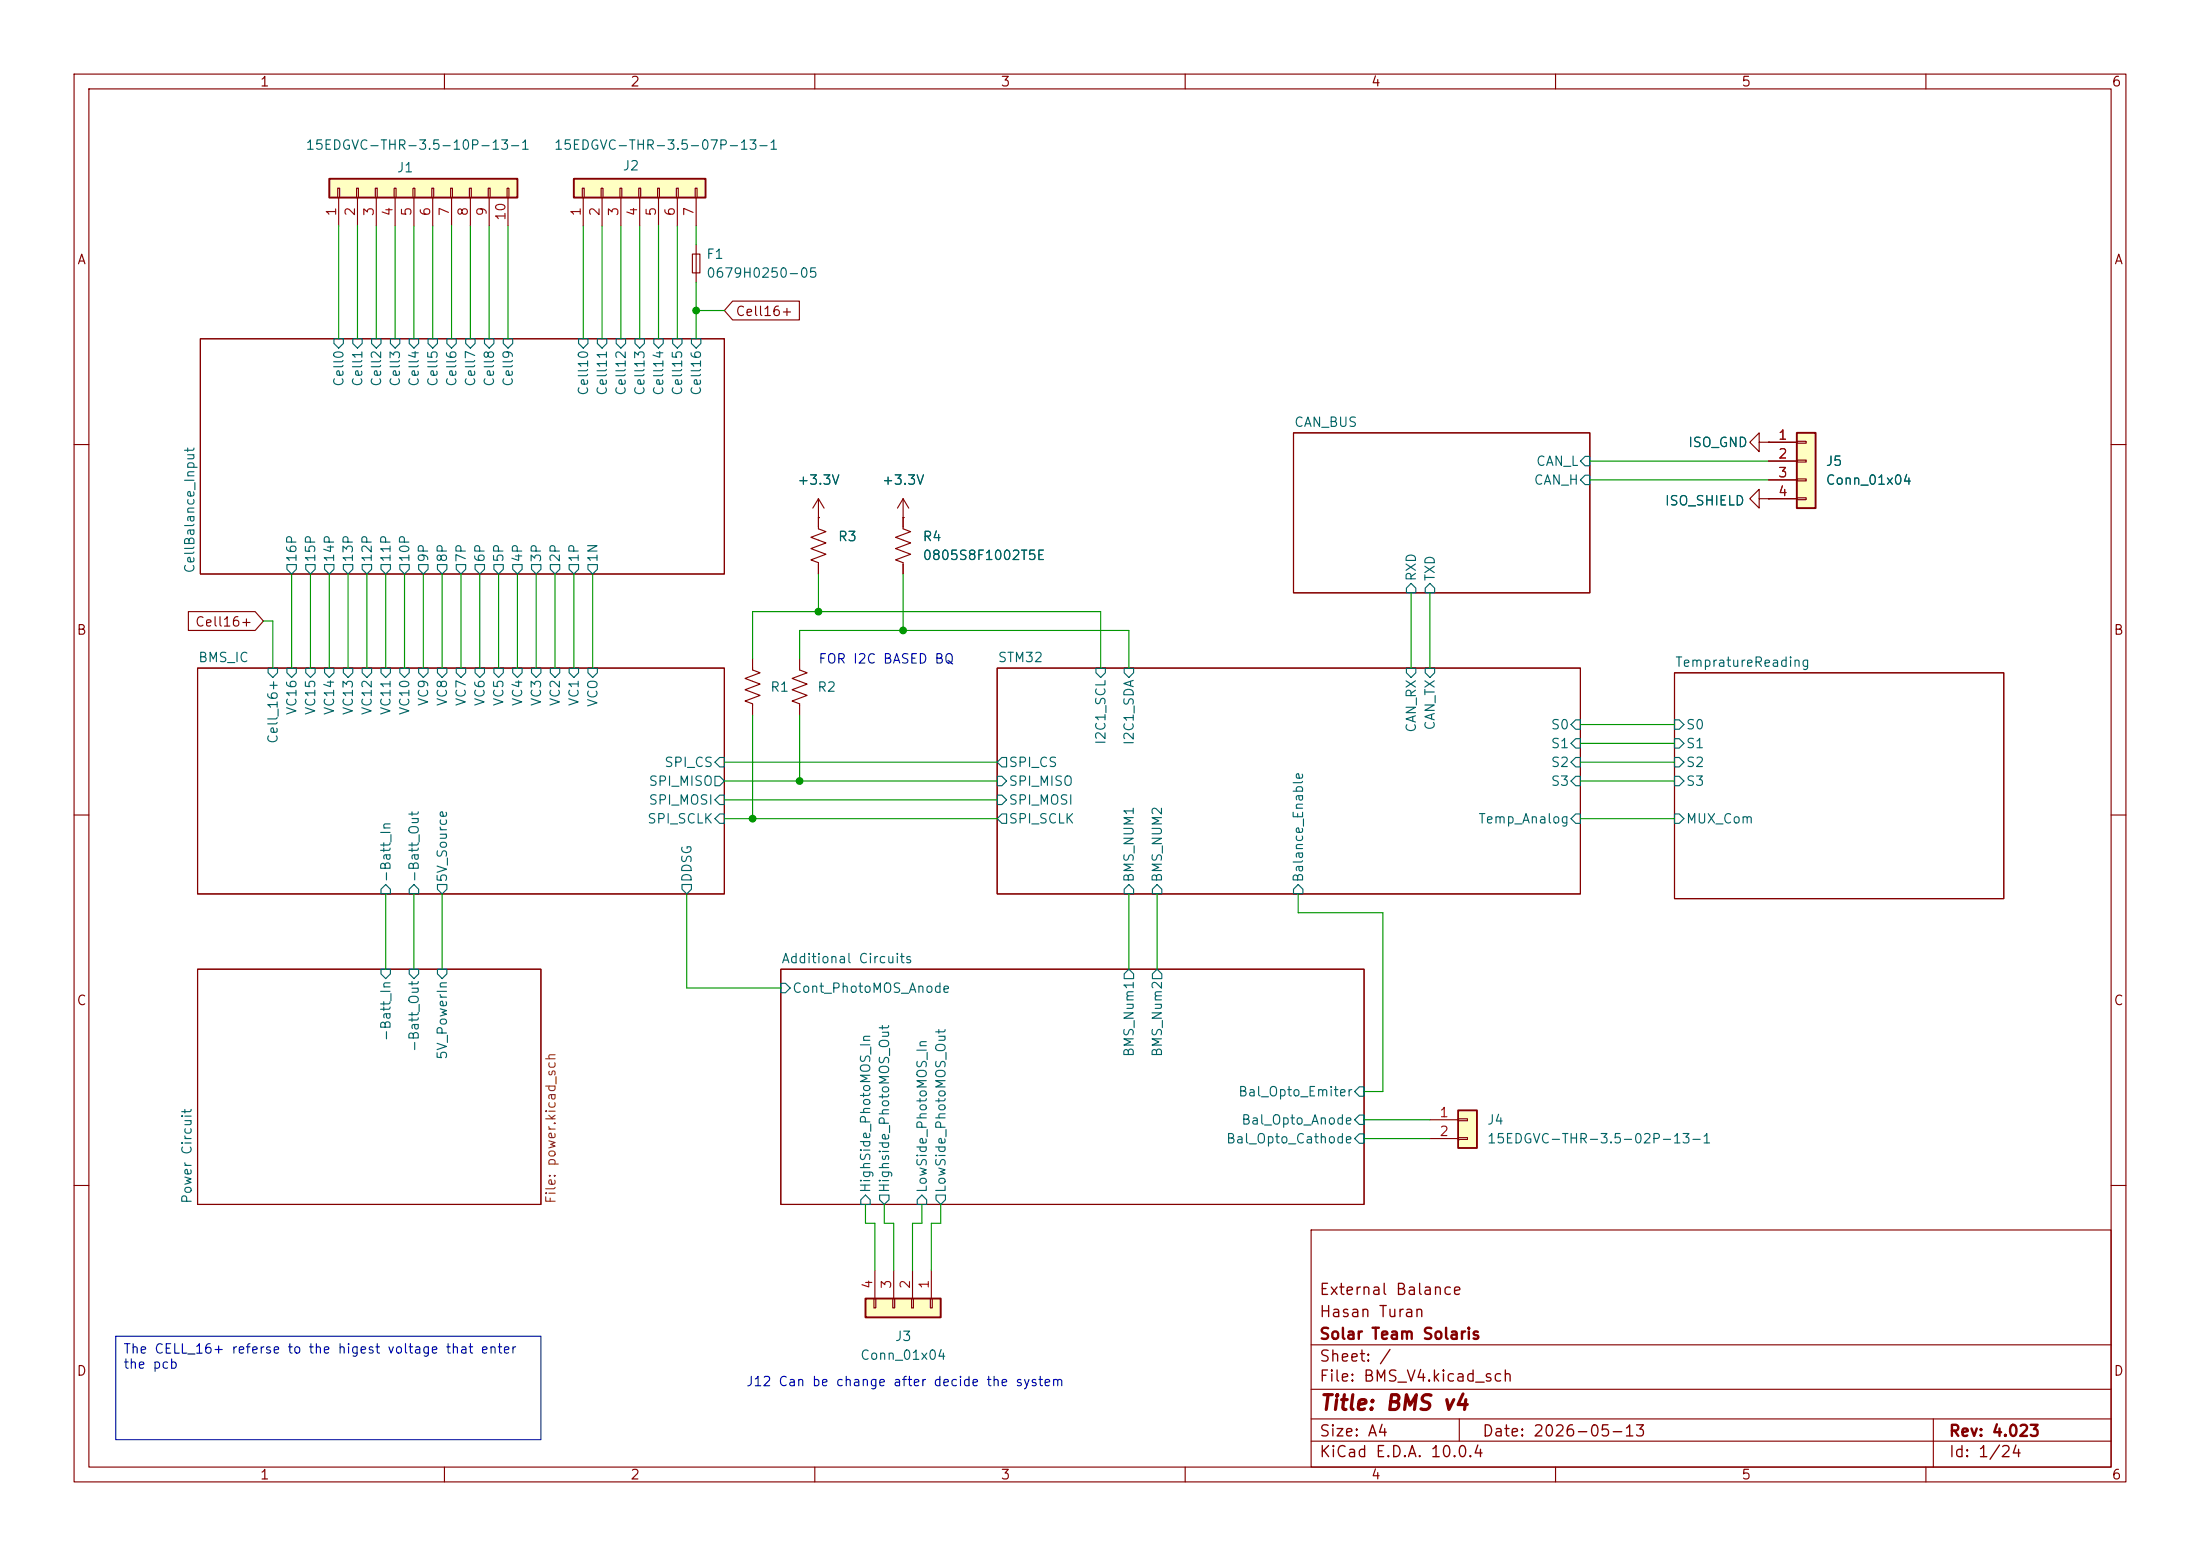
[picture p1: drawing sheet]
<svg xmlns="http://www.w3.org/2000/svg" width="297mm" height="210mm" viewBox="0 0 297 210" stroke-linecap="round" stroke-linejoin="round" font-family="sans-serif">
<g fill="none" stroke="#840000" stroke-width=".15">
<path d="M10 10h277v190h-277zM12 12h273v186h-273zM60 10v2M110 10v2M160 10v2M210 10v2M260 10v2M27.1 45.7h70.7v31.8h-70.7zM174.6 58.4h40v21.6h-40zM10 60h2M285 60h2M26.7 90.2h71.1v30.5h-71.1z"/>
<path d="M134.6 90.2h78.8v30.5h-78.8zM226.1 90.8h44.4v30.5h-44.4zM10 110h2M285 110h2M26.7 130.8h46.3v31.8h-46.3zM105.4 130.8h78.7v31.8h-78.7zM10 160h2M177 166h108v32h-108zM285 160h2M60 198v2M110 198v2M160 198v2"/>
<path d="M177 194.5h108M177 191.5h108M177 187.5h108M177 181.5h108M197 191.5v3M210 198v2M260 198v2M261 191.5v6.5"/>
</g>
<g fill="none" stroke="#006464" stroke-width=".15">
<path d="M45.1 45.7h1.3v.7l-.7 .6-.6-.6zM47.6 45.7h1.3v.7l-.6 .6-.7-.6zM50.2 45.7h1.2v.7l-.6 .6-.6-.6zM52.7 45.7h1.3v.7l-.7 .6-.6-.6zM55.2 45.7h1.3v.7l-.6 .6-.7-.6zM57.8 45.7h1.3v.7l-.7 .6-.6-.6zM60.3 45.7h1.3v.7l-.6 .6-.7-.6zM62.9 45.7h1.2v.7l-.6 .6-.6-.6zM65.4 45.7h1.3v.7l-.7 .6-.6-.6zM67.9 45.7h1.3v.7l-.6 .6-.7-.6zM78.1 45.7h1.3v.7l-.7 .6-.6-.6zM80.6 45.7h1.3v.7l-.6 .6-.7-.6z"/>
<path d="M83.2 45.7h1.3v.7l-.7 .6-.6-.6zM85.7 45.7h1.3v.7l-.6 .6-.7-.6zM88.3 45.7h1.2v.7l-.6 .6-.6-.6zM90.8 45.7h1.3v.7l-.7 .6-.6-.6zM93.3 45.7h1.3v.7l-.6 .6-.7-.6zM38.7 76.2h1.3v.6l-.6 .7-.7-.7zM41.3 76.2h1.2v.6l-.6 .7-.6-.7zM43.8 76.2h1.3v.6l-.7 .7-.6-.7zM46.4 76.2h1.2v.6l-.6 .7-.6-.7zM48.9 76.2h1.3v.6l-.7 .7-.6-.7zM51.4 76.2h1.3v.6l-.6 .7-.7-.7zM54 76.2h1.2v.6l-.6 .7-.6-.7z"/>
<path d="M56.5 76.2h1.3v.6l-.7 .7-.6-.7zM59.1 76.2h1.2v.6l-.6 .7-.6-.7zM61.6 76.2h1.3v.6l-.7 .7-.6-.7zM64.1 76.2h1.3v.6l-.6 .7-.7-.7zM66.7 76.2h1.2v.6l-.6 .7-.6-.7zM69.2 76.2h1.3v.6l-.7 .7-.6-.7zM71.8 76.2h1.2v.6l-.6 .7-.6-.7zM74.3 76.2h1.3v.6l-.7 .7-.6-.7zM76.8 76.2h1.3v.6l-.6 .7-.7-.7zM79.4 76.2h1.2v.6l-.6 .7-.6-.7zM190.5 78.7l.6 .7v.6h-1.2v-.6zM193 78.7l.7 .7v.6h-1.3v-.6z"/>
<path d="M214 64.1h.6v1.3h-.6l-.6-.6zM214 61.6h.6v1.3h-.6l-.6-.7zM36.2 90.2h1.3v.6l-.7 .6-.6-.6zM38.7 90.2h1.3v.6l-.6 .6-.7-.6zM41.3 90.2h1.2v.6l-.6 .6-.6-.6zM43.8 90.2h1.3v.6l-.7 .6-.6-.6zM46.4 90.2h1.2v.6l-.6 .6-.6-.6zM48.9 90.2h1.3v.6l-.7 .6-.6-.6zM51.4 90.2h1.3v.6l-.6 .6-.7-.6zM54 90.2h1.2v.6l-.6 .6-.6-.6zM56.5 90.2h1.3v.6l-.7 .6-.6-.6zM59.1 90.2h1.2v.6l-.6 .6-.6-.6z"/>
<path d="M61.6 90.2h1.3v.6l-.7 .6-.6-.6zM64.1 90.2h1.3v.6l-.6 .6-.7-.6zM66.7 90.2h1.2v.6l-.6 .6-.6-.6zM69.2 90.2h1.3v.6l-.7 .6-.6-.6zM71.8 90.2h1.2v.6l-.6 .6-.6-.6zM74.3 90.2h1.3v.6l-.7 .6-.6-.6zM76.8 90.2h1.3v.6l-.6 .6-.7-.6zM79.4 90.2h1.2v.6l-.6 .6-.6-.6zM148 90.2h1.2v.6l-.6 .6-.6-.6zM151.8 90.2h1.2v.6l-.6 .6-.6-.6zM189.9 90.2h1.2v.6l-.6 .6-.6-.6zM192.4 90.2h1.3v.6l-.7 .6-.6-.6z"/>
<path d="M212.7 97.2h.7v1.2h-.7l-.6-.6zM212.7 99.7h.7v1.3h-.7l-.6-.7zM226.1 97.2h.6l.6 .6-.6 .6h-.6zM226.1 99.7h.6l.6 .6-.6 .7h-.6zM52.1 119.4l.6 .6v.7h-1.3v-.7zM55.9 119.4l.6 .6v.7h-1.3v-.7zM59.1 119.4h1.2v.6l-.6 .7-.6-.7zM92.1 119.4h1.2v.6l-.6 .7-.6-.7zM96.5 104.8h.7l.6 .6-.6 .6h-.7zM97.2 102.2h.6v1.3h-.6l-.7-.6zM97.2 107.3h.6v1.3h-.6l-.7-.6zM97.2 109.9h.6v1.2h-.6l-.7-.6z"/>
<path d="M134.6 102.9l.7-.7h.6v1.3h-.6zM134.6 104.8h.7l.6 .6-.6 .6h-.7zM134.6 107.3h.7l.6 .7-.6 .6h-.7zM135.3 109.9h.6v1.2h-.6l-.7-.6zM152.4 119.4l.6 .6v.7h-1.2v-.7zM156.2 119.4l.6 .6v.7h-1.2v-.7zM175.3 119.4l.6 .6v.7h-1.3v-.7zM212.7 102.2h.7v1.3h-.7l-.6-.6zM212.7 104.8h.7v1.2h-.7l-.6-.6zM212.7 109.9h.7v1.2h-.7l-.6-.6zM226.1 109.9h.6l.6 .6-.6 .6h-.6zM226.1 102.2h.6l.6 .7-.6 .6h-.6z"/>
<path d="M226.1 104.8h.6l.6 .6-.6 .6h-.6zM51.4 130.8h1.3v.6l-.6 .7-.7-.7zM55.2 130.8h1.3v.6l-.6 .7-.7-.7zM59.1 130.8h1.2v.6l-.6 .7-.6-.7zM105.4 132.7h.6l.7 .7-.7 .6h-.6zM152.4 130.8l.6 .6v.7h-1.2v-.7zM156.2 130.8l.6 .6v.7h-1.2v-.7zM183.5 150.5h.6v1.3h-.6l-.6-.7zM183.5 153h.6v1.3h-.6l-.6-.6zM183.5 146.7h.6v1.3h-.6l-.6-.7zM116.8 161.3l.7 .6v.7h-1.3v-.7zM118.7 161.3h1.3v.6l-.6 .7-.7-.7z"/>
<path d="M124.5 161.3l.6 .6v.7h-1.3v-.7zM126.4 161.3h1.2v.6l-.6 .7-.6-.7z"/>
</g>
<path d="M77.5 24.1h17.7v2.6h-17.7z" fill="#ffffc2"/>
<path d="M77.5 24.1h17.7v2.6h-17.7z" fill="none" stroke="#840000" stroke-width=".25"/>
<g fill="none" stroke="#840000" stroke-width=".15">
<path d="M78.6 25.4h.3v1.3h-.3zM78.7 26.7v3.8M81.2 25.4h.2v1.3h-.2zM81.3 26.7v3.8M83.7 25.4h.2v1.3h-.2zM83.8 26.7v3.8M86.2 25.4h.3v1.3h-.3zM86.4 26.7v3.8M88.8 25.4h.2v1.3h-.2zM88.9 26.7v3.8M91.3 25.4h.3v1.3h-.3zM91.4 26.7v3.8"/>
<path d="M93.9 25.4h.2v1.3h-.2zM94 26.7v3.8M121.9 69.9h.1M121.9 67.3l-.7 1.3M121.9 67.3l.8 1.3M121.9 67.3v2.6"/>
</g>
<path d="M116.8 175.3h10.2v2.5h-10.2z" fill="#ffffc2"/>
<path d="M116.8 175.3h10.2v2.5h-10.2z" fill="none" stroke="#840000" stroke-width=".25"/>
<path d="M118 175.3h.2v1.2h-.2zM118.1 171.5v3.8M120.5 175.3h.3v1.2h-.3zM120.6 171.5v3.8M123.1 175.3h.2v1.2h-.2zM123.2 171.5v3.8M125.6 175.3h.3v1.2h-.3zM125.7 171.5v3.8" fill="none" stroke="#840000" stroke-width=".15"/>
<path d="M44.4 24.1h25.4v2.6h-25.4z" fill="#ffffc2"/>
<path d="M44.4 24.1h25.4v2.6h-25.4z" fill="none" stroke="#840000" stroke-width=".25"/>
<g fill="none" stroke="#840000" stroke-width=".15">
<path d="M45.6 25.4h.2v1.3h-.2zM45.7 26.7v3.8M48.1 25.4h.3v1.3h-.3zM48.3 26.7v3.8M50.7 25.4h.2v1.3h-.2zM50.8 26.7v3.8M53.2 25.4h.3v1.3h-.3zM53.3 26.7v3.8M55.8 25.4h.2v1.3h-.2zM55.9 26.7v3.8M58.3 25.4h.2v1.3h-.2zM58.4 26.7v3.8"/>
<path d="M60.8 25.4h.3v1.3h-.3zM61 26.7v3.8M63.4 25.4h.2v1.3h-.2zM63.5 26.7v3.8M65.9 25.4h.3v1.3h-.3zM66 26.7v3.8M68.5 25.4h.2v1.3h-.2zM68.6 26.7v3.8M93.5 34.3h1v2.5h-1zM94 33v5.1M237.5 59.7v-1.3l-1.3 1.3 1.3 1.3v-1.3h1.3M238.8 59.7h.1"/>
<path d="M237.5 67.3v-1.3l-1.3 1.3 1.3 1.3v-1.3h1.3M238.8 67.3h.1M101.6 88.9v1.5l1 .4-2 .8 2 .7-2 .8 2 .8-2 .7 1 .4v1.5M107.9 88.9v1.5l1.1 .4-2.1 .8 2.1 .7-2.1 .8 2.1 .8-2.1 .7 1 .4v1.5"/>
</g>
<path d="M242.6 58.4h2.5v10.2h-2.5z" fill="#ffffc2"/>
<path d="M242.6 58.4h2.5v10.2h-2.5z" fill="none" stroke="#840000" stroke-width=".25"/>
<path d="M238.8 59.7h3.8M242.6 59.6h1.2v.2h-1.2zM238.8 62.2h3.8M238.8 64.8h3.8M238.8 67.3h3.8M242.6 62.1h1.2v.3h-1.2zM242.6 64.6h1.2v.3h-1.2zM242.6 67.2h1.2v.2h-1.2z" fill="none" stroke="#840000" stroke-width=".15"/>
<path d="M196.8 149.9h2.6v5h-2.6z" fill="#ffffc2"/>
<path d="M196.8 149.9h2.6v5h-2.6z" fill="none" stroke="#840000" stroke-width=".25"/>
<g fill="none" stroke="#840000" stroke-width=".15">
<path d="M98.9 40.6h9v2.6h-9l-1.1-1.3zM238.8 59.7h.1M238.8 59.7h3.8M110.5 67.3v4.1l1 .4-2 .7 2 .8-2 .7 2 .8-2 .8 1 .3v1.6M110.5 69.9h.1M110.5 67.3l-.8 1.3M110.5 67.3l.8 1.3M121.9 69.9v1.5l1 .4-2 .7 2 .8-2 .7 2 .8-2 .8 1 .3v1.6M121.9 69.9h.1M238.8 67.3h.1M238.8 62.2h3.8M238.8 64.8h3.8"/>
<path d="M238.8 67.3h3.8M25.4 82.5h9l1.2 1.3-1.2 1.3h-9zM193 151.1h3.8M193 153.7h3.8M196.8 151h1.3v.3h-1.3zM196.8 153.5h1.3v.3h-1.3z"/>
</g>
<g fill="none" stroke="#009600" stroke-width=".15">
<path d="M45.7 30.5v15.2M48.3 30.5v15.2M50.8 30.5v15.2M53.3 30.5v15.2M55.9 30.5v15.2M58.4 30.5v15.2M61 30.5v15.2M63.5 30.5v15.2M66 30.5v15.2M68.6 30.5v15.2M78.7 30.5v15.2M81.3 30.5v15.2"/>
<path d="M83.8 30.5v15.2M86.4 30.5v15.2M88.9 30.5v15.2M91.4 30.5v15.2M94 30.5v2.5M94 38.1v7.6M94 41.9h3.8M39.4 77.5v12.7M41.9 77.5v12.7M44.4 77.5v12.7M47 77.5v12.7M49.5 77.5v12.7"/>
<path d="M52.1 77.5v12.7M54.6 77.5v12.7M57.1 77.5v12.7M59.7 77.5v12.7M62.2 77.5v12.7M64.8 77.5v12.7M67.3 77.5v12.7M69.8 77.5v12.7M72.4 77.5v12.7M74.9 77.5v12.7M77.5 77.5v12.7M80 77.5v12.7"/>
<path d="M110.5 77.5v5.1M121.9 77.5v7.6M214.6 64.8h24.2M214.6 62.2h24.2M35.6 83.8h1.2v6.4M101.6 88.9v-6.3h47v7.6M101.6 96.5v14M107.9 88.9v-3.8h44.5v5.1M107.9 96.5v8.9M190.5 80v10.2M193 80v10.2M213.4 97.8h12.7"/>
<path d="M97.8 108h36.8M97.8 102.9h36.8M97.8 110.5h36.8M97.8 105.4h36.8M213.4 102.9h12.7M213.4 110.5h12.7M213.4 105.4h12.7M213.4 100.3h12.7M52.1 120.7v10.1M55.9 120.7v10.1M59.7 120.7v10.1M92.7 120.7v12.7h12.7"/>
<path d="M152.4 120.7v10.1M156.2 120.7v10.1M175.3 120.7v2.5h11.4v24.1h-2.6M184.1 151.1h8.9M184.1 153.7h8.9M116.8 162.6v2.5h1.3v6.4M119.4 162.6v2.5h1.2v6.4M124.5 162.6v2.5h-1.3v6.4M127 162.6v2.5h-1.3v6.4"/>
</g>
<path d="M15.6 180.3h57.4v14h-57.4z" fill="none" stroke="#0000c2" stroke-width=".15"/>
<g fill="#009600" stroke="#009600" stroke-width=".14">
<circle cx="107.9" cy="105.4" r=".46"/>
<circle cx="121.9" cy="85.1" r=".46"/>
<circle cx="101.6" cy="110.5" r=".46"/>
<circle cx="110.5" cy="82.6" r=".46"/>
<circle cx="94" cy="41.9" r=".46"/>
</g>
<text font-size="2" fill="#840000" x="178" y="190.8">Title: BMS v4</text>
<g font-size="1.5" fill="#840000">
<text x="178" y="178.2">Hasan Turan</text>
<text x="178" y="175.2">External Balance</text>
<text x="178" y="184.2">Sheet: /</text>
<text x="178" y="181.2">Solar Team Solaris</text>
<text x="178" y="186.9">File: BMS_V4.kicad_sch</text>
<text x="178" y="197.1">KiCad E.D.A. 10.0.4</text>
<text x="178" y="194.3">Size: A4</text>
<text x="200" y="194.3">Date: 2026-05-13</text>
<text x="263" y="194.3">Rev: 4.023</text>
<text x="263" y="197.1">Id: 1/24</text>
</g>
<g font-size="1.3" fill="#840000">
<text x="35" y="12">1</text>
<text x="85" y="12">2</text>
<text x="135" y="12">3</text>
<text x="185" y="12">4</text>
<text x="235" y="12">5</text>
<text x="285" y="12">6</text>
<text x="10.3" y="36">A</text>
<text x="285.3" y="36">A</text>
<text x="99.2" y="43">Cell16+</text>
<text x="10.3" y="86">B</text>
<text x="26.2" y="84.9">Cell16+</text>
<text x="285.3" y="86">B</text>
<text x="10.3" y="136">C</text>
<text x="285.3" y="136">C</text>
<text x="10.3" y="186">D</text>
<text x="285.3" y="186">D</text>
<text x="35" y="200">1</text>
<text x="85" y="200">2</text>
<text x="135" y="200">3</text>
<text x="185" y="200">4</text>
<text x="235" y="200">5</text>
<text x="285" y="200">6</text>
</g>
<g font-size="1.3" fill="#006464">
<text x="41.2" y="20.5">15EDGVC-THR-3.5-10P-13-1</text>
<text x="53.5" y="23.6">J1</text>
<text x="74.7" y="20.5">15EDGVC-THR-3.5-07P-13-1</text>
<text x="84" y="23.3">J2</text>
<text x="95.3" y="35.3">F1</text>
<text x="95.3" y="37.8">0679H0250-05</text>
<text x="46.7" y="52.3" transform="rotate(-90 46.7 52.3)">Cell0</text>
<text x="49.2" y="52.3" transform="rotate(-90 49.2 52.3)">Cell1</text>
<text x="51.8" y="52.3" transform="rotate(-90 51.8 52.3)">Cell2</text>
<text x="54.3" y="52.3" transform="rotate(-90 54.3 52.3)">Cell3</text>
<text x="56.9" y="52.3" transform="rotate(-90 56.9 52.3)">Cell4</text>
<text x="59.4" y="52.3" transform="rotate(-90 59.4 52.3)">Cell5</text>
<text x="61.9" y="52.3" transform="rotate(-90 61.9 52.3)">Cell6</text>
<text x="64.5" y="52.3" transform="rotate(-90 64.5 52.3)">Cell7</text>
<text x="67" y="52.3" transform="rotate(-90 67 52.3)">Cell8</text>
<text x="69.6" y="52.3" transform="rotate(-90 69.6 52.3)">Cell9</text>
<text x="79.7" y="53.5" transform="rotate(-90 79.7 53.5)">Cell10</text>
<text x="82.3" y="53.5" transform="rotate(-90 82.3 53.5)">Cell11</text>
<text x="84.8" y="53.5" transform="rotate(-90 84.8 53.5)">Cell12</text>
<text x="87.3" y="53.5" transform="rotate(-90 87.3 53.5)">Cell13</text>
<text x="89.9" y="53.5" transform="rotate(-90 89.9 53.5)">Cell14</text>
<text x="92.4" y="53.5" transform="rotate(-90 92.4 53.5)">Cell15</text>
<text x="95" y="53.5" transform="rotate(-90 95 53.5)">Cell16</text>
<text x="174.6" y="57.9">CAN_BUS</text>
<text x="107.5" y="65.7">+3.3V</text>
<text x="119" y="65.7">+3.3V</text>
<text x="207" y="65.7">CAN_H</text>
<text x="207.3" y="63.2">CAN_L</text>
<text x="227.8" y="60.7">ISO_GND</text>
<text x="246.4" y="63.2">J5</text>
<text x="246.4" y="65.7">Conn_01x04</text>
<text x="224.7" y="68.5">ISO_SHIELD</text>
<text x="26.6" y="77.5" transform="rotate(-90 26.6 77.5)">CellBalance_Input</text>
<text x="40.3" y="76" transform="rotate(-90 40.3 76)">16P</text>
<text x="42.9" y="76" transform="rotate(-90 42.9 76)">15P</text>
<text x="45.4" y="76" transform="rotate(-90 45.4 76)">14P</text>
<text x="48" y="76" transform="rotate(-90 48 76)">13P</text>
<text x="50.5" y="76" transform="rotate(-90 50.5 76)">12P</text>
<text x="53" y="76" transform="rotate(-90 53 76)">11P</text>
<text x="55.6" y="76" transform="rotate(-90 55.6 76)">10P</text>
<text x="58.1" y="76" transform="rotate(-90 58.1 76)">9P</text>
<text x="60.7" y="76" transform="rotate(-90 60.7 76)">8P</text>
<text x="63.2" y="76" transform="rotate(-90 63.2 76)">7P</text>
<text x="65.7" y="76" transform="rotate(-90 65.7 76)">6P</text>
<text x="68.3" y="76" transform="rotate(-90 68.3 76)">5P</text>
<text x="70.8" y="76" transform="rotate(-90 70.8 76)">4P</text>
<text x="73.4" y="76" transform="rotate(-90 73.4 76)">3P</text>
<text x="75.9" y="76" transform="rotate(-90 75.9 76)">2P</text>
<text x="78.4" y="76" transform="rotate(-90 78.4 76)">1P</text>
<text x="81" y="76" transform="rotate(-90 81 76)">1N</text>
<text x="113" y="73.4">R3</text>
<text x="124.5" y="73.4">R4</text>
<text x="124.5" y="75.9">0805S8F1002T5E</text>
<text x="191.5" y="78.5" transform="rotate(-90 191.5 78.5)">RXD</text>
<text x="194" y="78.5" transform="rotate(-90 194 78.5)">TXD</text>
<text x="26.7" y="89.7">BMS_IC</text>
<text x="134.6" y="89.7">STM32</text>
<text x="58.1" y="95.4" transform="rotate(-90 58.1 95.4)">VC9</text>
<text x="60.7" y="95.4" transform="rotate(-90 60.7 95.4)">VC8</text>
<text x="63.2" y="95.4" transform="rotate(-90 63.2 95.4)">VC7</text>
<text x="65.7" y="95.4" transform="rotate(-90 65.7 95.4)">VC6</text>
<text x="68.3" y="95.4" transform="rotate(-90 68.3 95.4)">VC5</text>
<text x="70.8" y="95.4" transform="rotate(-90 70.8 95.4)">VC4</text>
<text x="73.4" y="95.4" transform="rotate(-90 73.4 95.4)">VC3</text>
<text x="75.9" y="95.4" transform="rotate(-90 75.9 95.4)">VC2</text>
<text x="78.4" y="95.4" transform="rotate(-90 78.4 95.4)">VC1</text>
<text x="81" y="95.5" transform="rotate(-90 81 95.5)">VCO</text>
<text x="103.9" y="93.7">R1</text>
<text x="110.2" y="93.7">R2</text>
<text x="226.1" y="90.3">TempratureReading</text>
<text x="37.8" y="100.5" transform="rotate(-90 37.8 100.5)">Cell_16+</text>
<text x="40.3" y="96.6" transform="rotate(-90 40.3 96.6)">VC16</text>
<text x="42.9" y="96.6" transform="rotate(-90 42.9 96.6)">VC15</text>
<text x="45.4" y="96.6" transform="rotate(-90 45.4 96.6)">VC14</text>
<text x="48" y="96.6" transform="rotate(-90 48 96.6)">VC13</text>
<text x="50.5" y="96.6" transform="rotate(-90 50.5 96.6)">VC12</text>
<text x="53" y="96.6" transform="rotate(-90 53 96.6)">VC11</text>
<text x="55.6" y="96.6" transform="rotate(-90 55.6 96.6)">VC10</text>
<text x="149.6" y="100.6" transform="rotate(-90 149.6 100.6)">I2C1_SCL</text>
<text x="153.4" y="100.7" transform="rotate(-90 153.4 100.7)">I2C1_SDA</text>
<text x="191.5" y="99" transform="rotate(-90 191.5 99)">CAN_RX</text>
<text x="194" y="98.7" transform="rotate(-90 194 98.7)">CAN_TX</text>
<text x="209.3" y="98.8">S0</text>
<text x="209.3" y="101.3">S1</text>
<text x="227.5" y="98.8">S0</text>
<text x="227.5" y="101.3">S1</text>
<text x="87.5" y="106.4">SPI_MISO</text>
<text x="89.6" y="103.8">SPI_CS</text>
<text x="136.1" y="103.8">SPI_CS</text>
<text x="136.1" y="106.4">SPI_MISO</text>
<text x="209.3" y="103.8">S2</text>
<text x="209.3" y="106.4">S3</text>
<text x="227.5" y="103.8">S2</text>
<text x="227.5" y="106.4">S3</text>
<text x="87.3" y="111.5">SPI_SCLK</text>
<text x="87.5" y="108.9">SPI_MOSI</text>
<text x="136.1" y="108.9">SPI_MOSI</text>
<text x="136.1" y="111.5">SPI_SCLK</text>
<text x="199.5" y="111.5">Temp_Analog</text>
<text x="227.5" y="111.5">MUX_Com</text>
<text x="53" y="119.2" transform="rotate(-90 53 119.2)">-Batt_In</text>
<text x="56.9" y="119.2" transform="rotate(-90 56.9 119.2)">-Batt_Out</text>
<text x="60.7" y="119.2" transform="rotate(-90 60.7 119.2)">5V_Source</text>
<text x="93.7" y="119.2" transform="rotate(-90 93.7 119.2)">DDSG</text>
<text x="153.4" y="119.2" transform="rotate(-90 153.4 119.2)">BMS_NUM1</text>
<text x="157.2" y="119.2" transform="rotate(-90 157.2 119.2)">BMS_NUM2</text>
<text x="176.2" y="119.2" transform="rotate(-90 176.2 119.2)">Balance_Enable</text>
<text x="105.4" y="130.3">Additional Circuits</text>
<text x="106.9" y="134.3">Cont_PhotoMOS_Anode</text>
<text x="53" y="140.6" transform="rotate(-90 53 140.6)">-Batt_In</text>
<text x="56.9" y="142.1" transform="rotate(-90 56.9 142.1)">-Batt_Out</text>
<text x="60.7" y="143.1" transform="rotate(-90 60.7 143.1)">5V_PowerIn</text>
<text x="153.4" y="142.8" transform="rotate(-90 153.4 142.8)">BMS_Num1</text>
<text x="157.2" y="142.8" transform="rotate(-90 157.2 142.8)">BMS_Num2</text>
<text x="167.1" y="148.3">Bal_Opto_Emiter</text>
<text x="165.4" y="154.6">Bal_Opto_Cathode</text>
<text x="167.5" y="152.1">Bal_Opto_Anode</text>
<text x="200.7" y="152.1">J4</text>
<text x="200.7" y="154.6">15EDGVC-THR-3.5-02P-13-1</text>
<text x="117.8" y="161.1" transform="rotate(-90 117.8 161.1)">HighSide_PhotoMOS_In</text>
<text x="120.4" y="161.1" transform="rotate(-90 120.4 161.1)">Highside_PhotoMOS_Out</text>
<text x="125.4" y="161.1" transform="rotate(-90 125.4 161.1)">LowSide_PhotoMOS_In</text>
<text x="128" y="161.1" transform="rotate(-90 128 161.1)">LowSide_PhotoMOS_Out</text>
<text x="26.2" y="162.6" transform="rotate(-90 26.2 162.6)">Power Circuit</text>
<text x="116" y="183.9">Conn_01x04</text>
<text x="120.7" y="181.3">J3</text>
</g>
<g font-size="1.3" fill="#a90000">
<text x="45.7" y="29.3" transform="rotate(-90 45.7 29.3)">1</text>
<text x="48.2" y="29.3" transform="rotate(-90 48.2 29.3)">2</text>
<text x="50.8" y="29.3" transform="rotate(-90 50.8 29.3)">3</text>
<text x="53.3" y="29.3" transform="rotate(-90 53.3 29.3)">4</text>
<text x="55.9" y="29.3" transform="rotate(-90 55.9 29.3)">5</text>
<text x="58.4" y="29.3" transform="rotate(-90 58.4 29.3)">6</text>
<text x="60.9" y="29.3" transform="rotate(-90 60.9 29.3)">7</text>
<text x="63.5" y="29.3" transform="rotate(-90 63.5 29.3)">8</text>
<text x="66" y="29.3" transform="rotate(-90 66 29.3)">9</text>
<text x="68.6" y="29.9" transform="rotate(-90 68.6 29.9)">10</text>
<text x="78.7" y="29.3" transform="rotate(-90 78.7 29.3)">1</text>
<text x="81.3" y="29.3" transform="rotate(-90 81.3 29.3)">2</text>
<text x="83.8" y="29.3" transform="rotate(-90 83.8 29.3)">3</text>
<text x="86.3" y="29.3" transform="rotate(-90 86.3 29.3)">4</text>
<text x="88.9" y="29.3" transform="rotate(-90 88.9 29.3)">5</text>
<text x="91.4" y="29.3" transform="rotate(-90 91.4 29.3)">6</text>
<text x="94" y="29.3" transform="rotate(-90 94 29.3)">7</text>
<text x="240" y="59.7">1</text>
<text x="240" y="62.2">2</text>
<text x="240" y="64.7">3</text>
<text x="240" y="67.3">4</text>
<text x="194.2" y="151.1">1</text>
<text x="194.2" y="153.6">2</text>
<text x="118.1" y="174.1" transform="rotate(-90 118.1 174.1)">4</text>
<text x="120.6" y="174.1" transform="rotate(-90 120.6 174.1)">3</text>
<text x="123.2" y="174.1" transform="rotate(-90 123.2 174.1)">2</text>
<text x="125.7" y="174.1" transform="rotate(-90 125.7 174.1)">1</text>
</g>
<g font-size="1.3" fill="#0000c2">
<text x="110.4" y="89.9">FOR I2C BASED BQ</text>
<text x="16.6" y="183">The CELL_16+ referse to the higest voltage that enter</text>
<text x="16.6" y="185.1">the pcb</text>
<text x="100.6" y="187.4">J12 Can be change after decide the system</text>
</g>
<text font-size="1.3" fill="#725600" x="75.3" y="162.6" transform="rotate(-90 75.3 162.6)">File: power.kicad_sch</text>
</svg>
